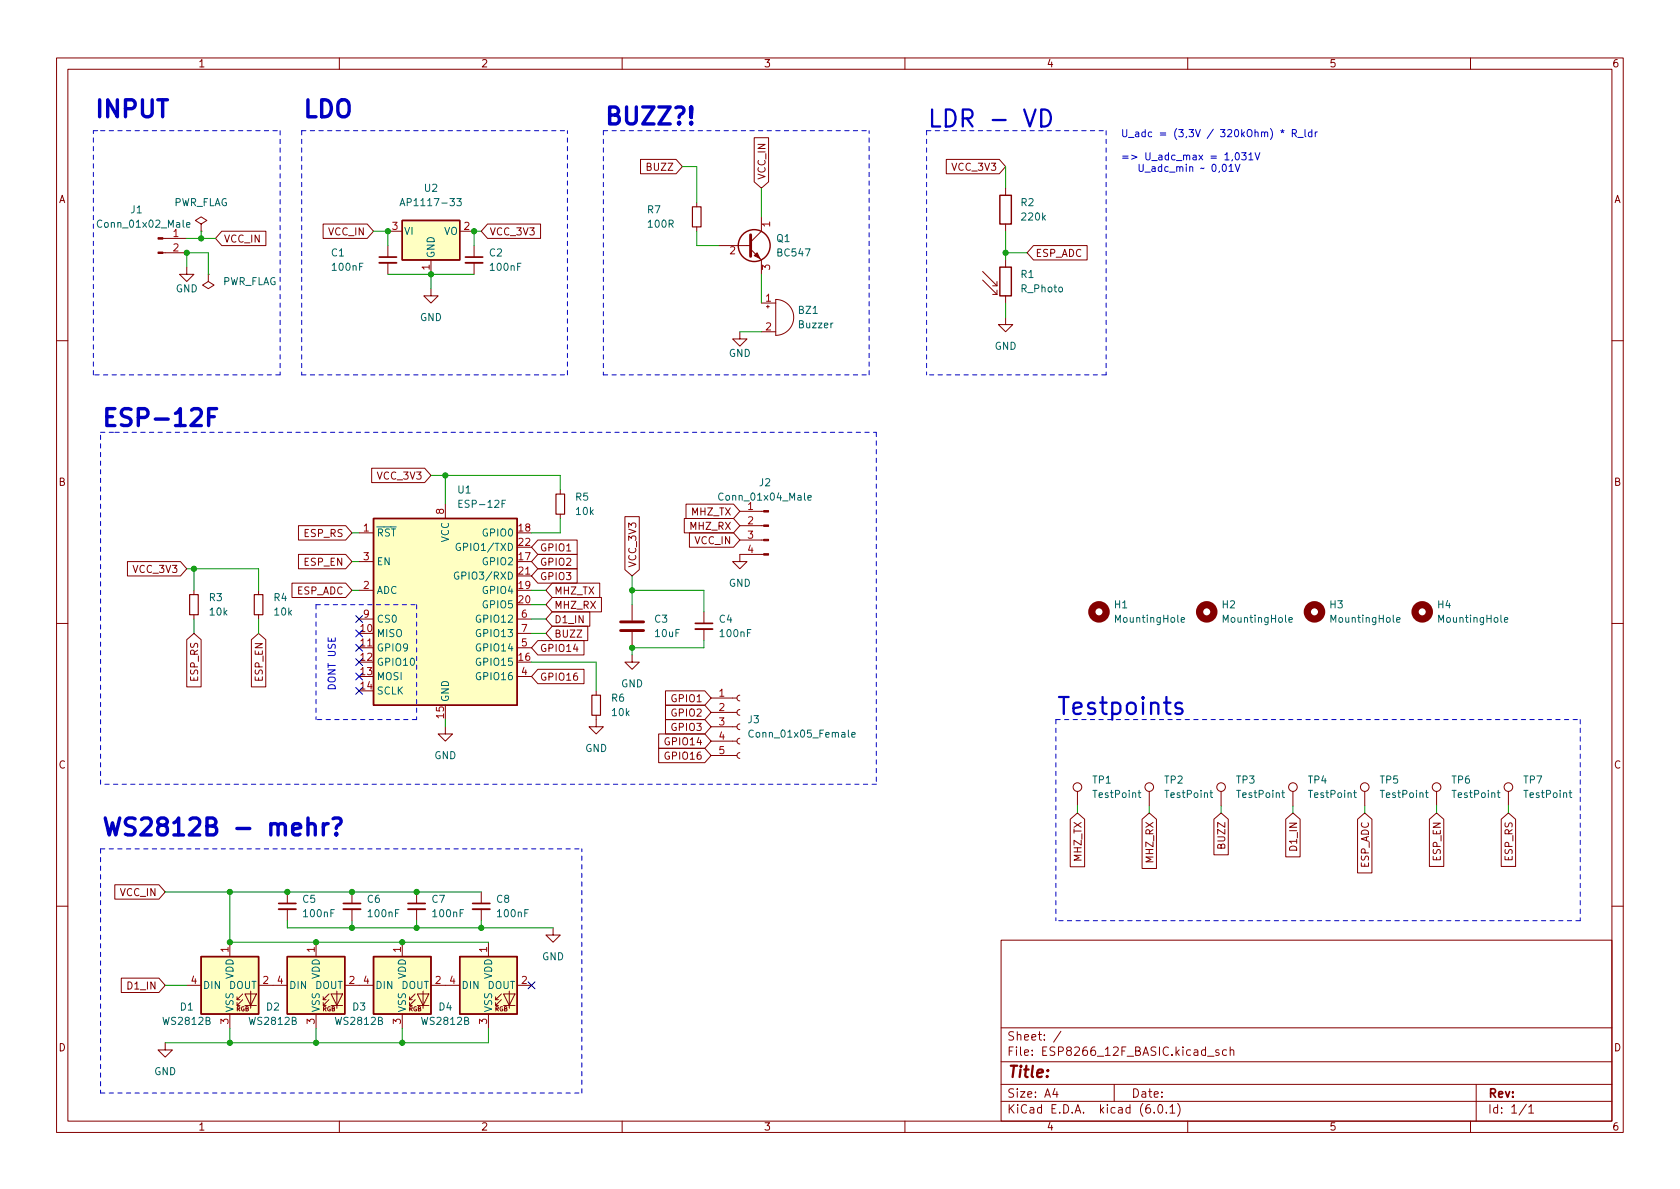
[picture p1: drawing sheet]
<svg xmlns="http://www.w3.org/2000/svg" width="297mm" height="210mm" viewBox="0 0 297 210" stroke-linecap="round" stroke-linejoin="round" font-family="sans-serif">
<g fill="none" stroke="#840000" stroke-width=".18">
<path d="M10 10.2h277v190.1h-277zM12 12.2h273v186.1h-273zM60 10.2v2M110 10.2v2M160 10.2v2M210 10.2v2M260 10.2v2M35.6 39.6l1-.6-1-.7-1.1 .7 1.1 .6v1.3M57.1 39.6h7.8l1.1 1.3-1.1 1.3h-7.8zM86.2 39.6h9.4v2.6h-9.4l-1.1-1.3zM113.2 28.2h6.3l1.1 1.3-1.1 1.2h-6.3zM123.2 35.8v.8"/>
<path d="M133.3 24.4h2.6v7.8l-1.3 1.1-1.3-1.1zM134.6 38.3v2.6l-1.9 1.9M167.3 28.2h9.4l1.1 1.3-1.1 1.2h-9.4zM177.8 33.3v1.2M177.8 39.6v1.3M28.8 44.7h4.2M28.8 42.2h4.2M33 47.2v1.3h1.3l-1.3 1.3-1.3-1.3h1.3M35.6 40.9h.1M36.8 48.5v1.3l1 .6-1 .6-1-.6 1-.6M36.8 48.5h.1M39.2 40.9h7.8v2.5h-7.8l-1.1-1.2z"/>
<path d="M68.6 40.9h2.5M68.6 43.4v2.1M68.6 46.5v2M76.2 51v1.3h1.3l-1.3 1.3-1.3-1.3h1.3M76.2 46v2.5M81.3 40.9h2.5M83.8 43.4v2.1M83.8 46.5v2M123.2 40.1v.8M127 43.4h5.7M130.8 58.7v1.2h1.3l-1.3 1.3-1.3-1.3h1.3M132.7 44.1l1.9 1.9v2.5"/>
<path d="M134.6 53.6h2.6M134.6 58.7h2.6M135.5 54.2h.5M135.8 54v.5M137.2 53a3.2 3.2 0 0 1 3.1 3.1 3.2 3.2 0 0 1-3.1 3.2zM173.7 49.5l2.6 2.6M173.7 48l2.6 2.5M175.5 52.1h.8M175.5 50.5h.8M176.3 49.8v.7M176.3 51.3v.8M177.8 56.1v1.3h1.3l-1.3 1.3-1.3-1.3h1.3"/>
<path d="M177.8 46v1.2M177.8 52.3v1.3M182.7 43.4h9.5v2.6h-9.5l-1.1-1.3zM10 60.2h2M285 60.2h2M22.5 99.3h9.4l1.1 1.3-1.1 1.2h-9.4zM52.8 98h8.3l1.1 1.3-1.1 1.3h-8.3zM52.8 93h8.3l1.1 1.2-1.1 1.3h-8.3zM63.5 94.2h2.5M63.5 99.3h2.5M65.7 82.8h9.4l1.1 1.3-1.1 1.2h-9.4zM78.7 89.1v2.6"/>
<path d="M95.1 95.5h6.9v2.5h-6.9l-1.1-1.2zM95.1 98h6.9v2.6h-6.9l-1.1-1.3zM99.1 86.6v.8M99.1 90.9v.8M110.5 91.4h2.5v9.3l-1.2 1.1-1.3-1.1zM121 91.7h8.7l1.1 1.3-1.1 1.2h-8.7zM121.3 89.1h8.4l1.1 1.3-1.1 1.3h-8.4zM121.9 94.2h7.8l1.1 1.3-1.1 1.3h-7.8zM130.8 95.5h4.2M130.8 93h4.2M130.8 90.4h4.2M135 98h-4.2v1.3h-1.3l1.3 1.3 1.3-1.3h-1.3"/>
<path d="M10 110.2h2M33 113.1l1.3-1.1 1.3 1.1v8.4h-2.6zM34.3 104.4v.8M34.3 108.7v.8M44.4 113.1l1.3-1.1 1.3 1.1v8.4h-2.6zM45.7 104.4v.8M45.7 108.7v.8M51.6 103.1h9.5l1.1 1.3-1.1 1.3h-9.5zM63.5 114.5h2.5M63.5 104.4h2.5M63.5 109.5h2.5M91.4 114.5h2.6"/>
<path d="M91.4 101.8h2.6M91.4 119.6h2.6M91.4 109.5h2.6M91.4 112h2.6M95.1 118.4h8.2v2.5h-8.2l-1.1-1.3zM95.1 113.3h8.2v2.5h-8.2l-1.1-1.3zM95.1 100.6h6.9v2.5h-6.9l-1.1-1.3zM97.6 105.7h8.7v2.5h-8.7l-1.1-1.3zM97.6 103.1h8.4v2.6h-8.4l-1.1-1.3zM97.6 108.2h6.7v2.5h-6.7l-1.1-1.2zM97.6 110.7h6.3v2.6h-6.3l-1.1-1.3zM111.8 115.8v1.3h1.2l-1.2 1.3-1.3-1.3h1.3"/>
<path d="M111.8 106.9v2.8M111.8 111.8v2.7M124.5 108.2v2M124.5 111.2v2.1M285 110.2h2M78.7 128.5v1.3h1.3l-1.3 1.3-1.2-1.3h1.2M105.4 126.5v2h1.3l-1.3 1.3-1.3-1.3h1.3M105.4 122.2v.7M116.5 132.3h8.1l1.1 1.3-1.1 1.3h-8.1zM116.5 129.8h8.1l1.1 1.3-1.1 1.2h-8.1zM117.7 124.7h6.9l1.1 1.3-1.1 1.2h-6.9zM117.7 122.2h6.9l1.1 1.2-1.1 1.3h-6.9z"/>
<path d="M117.7 127.2h6.9l1.1 1.3-1.1 1.3h-6.9zM125.7 133.6h4.6M125.7 131.1h4.6M125.7 128.5h4.6M125.7 126h4.6M125.7 123.4h4.6M130.8 133.1l-.3 .1-.2 .4 .2 .4 .3 .1M130.8 130.6l-.3 .1-.2 .4 .2 .3 .3 .2M130.8 128l-.3 .2-.2 .3 .2 .4 .3 .1M130.8 125.5l-.3 .1-.2 .4 .2 .3 .3 .2M130.8 122.9l-.3 .2-.2 .3 .2 .4 .3 .1M190.5 139.9v2.6"/>
<path d="M203.2 139.9v2.6M215.9 139.9v2.6M228.6 139.9v2.6M241.3 139.9v2.6M254 139.9v2.6M266.7 139.9v2.6M20.3 156.5h7.8l1.1 1.2-1.1 1.3h-7.8zM50.8 157.7v2.1M62.2 157.7v2.1M73.7 157.7v2.1M85.1 157.7v2.1M189.2 144.9l1.3-1.1 1.3 1.1v8.4h-2.6z"/>
<path d="M201.9 144.9l1.3-1.1 1.3 1.1v8.7h-2.6zM214.6 144.9l1.3-1.1 1.3 1.1v6.3h-2.6zM227.3 144.9l1.3-1.1 1.3 1.1v6.6h-2.6zM240 144.9l1.3-1.1 1.3 1.1v9.5h-2.6zM252.7 144.9l1.3-1.1 1.3 1.1v8.3h-2.6zM265.4 144.9l1.3-1.1 1.3 1.1v8.3h-2.6zM10 160.2h2M21.4 173h6.7l1.1 1.2-1.1 1.3h-6.7zM33 174.2h2.6M40.6 166.6v2.6M40.6 179.3v2.6M41.9 176.8h.5"/>
<path d="M42.9 176.8l-1 1v-.5M42.9 175.8l-1 1v-.5M43.3 175.8h2l-1 2zM43.3 177.8h2M44.3 175.3v3M45.7 174.2h5.1M50.8 160.8v2M55.9 166.6v2.6M55.9 179.3v2.6M57.1 176.8h.6M58.2 176.8l-1.1 1v-.5M58.2 175.8l-1.1 1v-.5"/>
<path d="M58.5 175.8h2.1l-1 2zM58.5 177.8h2.1M59.6 175.3v3M61 174.2h5M62.2 160.8v2M71.1 166.6v2.6M71.1 179.3v2.6M72.4 176.8h.5M73.4 176.8l-1 1v-.5M73.4 175.8l-1 1v-.5M73.7 160.8v2M73.8 175.8h2l-1 2z"/>
<path d="M73.8 177.8h2M74.8 175.3v3M76.2 174.2h5.1M85.1 160.8v2M86.4 166.6v2.6M86.4 179.3v2.6M87.6 176.8h.5M88.6 176.8l-1 1v-.5M88.6 175.8l-1 1v-.5M89 175.8h2.1l-1.1 2zM89 177.8h2.1M90 175.3v3"/>
<path d="M91.4 174.2h2.6M97.8 164.1v1.2h1.3l-1.3 1.3-1.3-1.3h1.3M177 166.3h108v32h-108zM285 160.2h2M29.2 184.4v1.3h1.3l-1.3 1.2-1.3-1.2h1.3M60 198.3v2M110 198.3v2M160 198.3v2M177 194.8h108M177 191.8h108M177 187.8h108M177 181.8h108"/>
<path d="M186.5 192.5l-.4 1h1M186.9 193v1M187.6 182.4l-1.3 1.9M197 191.8v3M204.1 196.7v.1M204.9 195.4l.2-.1a.81 .81 0 0 1 .6 .7 .81 .81 0 0 1-.3 .8h-.2a.81 .81 0 0 1-.6-.6 .81 .81 0 0 1 .3-.8zM206.2 196.7v.1M206.9 195.8l.4-.5v1.5M206.9 196.8h.8M208.2 195.1a1.72 1.72 0 0 1 0 2.3M210 198.3v2M213.5 186.8h1.1"/>
<path d="M215.5 185.7l-.4-.1-.2 .2 .1 .3 .5 .1v.4h-.6M216.9 185.7l-.5-.1-.3 .3v.4l.2 .3h.6M217.5 185.8l.2-.2 .4 .1v.9M217.5 185.1v1.5M260 198.3v2M261 191.8v6.5M269.9 195.3l-1.3 1.9M270.3 195.8l.4-.5v1.5M270.3 196.8h.9"/>
<circle cx="190.5" cy="139.2" r=".76"/>
<circle cx="203.2" cy="139.2" r=".76"/>
<circle cx="215.9" cy="139.2" r=".76"/>
<circle cx="228.6" cy="139.2" r=".76"/>
<circle cx="241.3" cy="139.2" r=".76"/>
<circle cx="254" cy="139.2" r=".76"/>
<circle cx="266.7" cy="139.2" r=".76"/>
</g>
<g fill="#ffffc2" stroke="#ffffc2" stroke-width=".18">
<path d="M81.3 169.2h10.1v10.1h-10.1z"/>
<path d="M71.1 39h10.2v7h-10.2z"/>
<path d="M35.6 169.2h10.1v10.1h-10.1z"/>
<path d="M50.8 169.2h10.2v10.1h-10.2z"/>
<path d="M66 91.7h25.4v33h-25.4z"/>
<path d="M66 169.2h10.2v10.1h-10.2z"/>
</g>
<g fill="none" stroke="#840000" stroke-width=".25">
<path d="M71.1 39h10.2v7h-10.2zM176.8 34.5h2v5.1h-2zM176.8 47.2h2v5.1h-2zM66 91.7h25.4v33h-25.4zM35.6 169.2h10.1v10.1h-10.1zM50.8 169.2h10.2v10.1h-10.2zM66 169.2h10.2v10.1h-10.2zM81.3 169.2h10.1v10.1h-10.1z"/>
<circle cx="133.3" cy="43.4" r="2.82"/>
</g>
<path d="M67.1 46.5h3M82.3 46.5h3M122.9 111.2h3.1M49.3 160.8h3M60.7 160.8h3.1M72.1 160.8h3.1M83.6 160.8h3" fill="none" stroke="#840000" stroke-width=".33"/>
<path d="M67.1 45.5h3M82.3 45.5h3M122.9 110.2h3.1M49.3 159.8h3M60.7 159.8h3.1M72.1 159.8h3.1M83.6 159.8h3" fill="none" stroke="#840000" stroke-width=".3"/>
<g fill="none" stroke="#006464" stroke-width=".18">
<path d="M33 39.8l.6-.2-.1-.2-.3-.1-.2 .2 .1 .6h.4M70.7 36.4l.5-1.3 .4 1.3M70.8 36h.7M80.8 35.1h.8l-.5 .5 .4 .1v.6l-.2 .1-.5-.1M81.4 96.1a.59 .59 0 0 0-.8 .6 .59 .59 0 0 0 .8 .6v-.5h-.2M89.4 88.5h-.6v1.2M142.8 88l.6-.1v-.2l-.4-.1-.2 .2 .1 .6h.5M81.1 101.2a.59 .59 0 0 0-.8 .6 .59 .59 0 0 0 .8 .6v-.5h-.2M208.8 109.6l.6-.1v-.2l-.4-.1-.2 .2 .1 .6h.5M227.9 109.6l.6-.1-.1-.2-.3-.1-.2 .2 .1 .6h.4M246.9 109.6l.6-.1v-.2l-.4-.1-.2 .2 .1 .6h.5M266 109.6l.6-.1-.1-.2-.3-.1-.2 .2 .1 .6h.4"/>
<path d="M133.2 129.2a.6 .6 0 0 0-.8 .4 .6 .6 0 0 0 .5 .8l.3-.2M150.6 129.9l.6-.1-.1-.2-.3-.1-.2 .2 .1 .6h.4M201.4 139.8v1l.3 .2M214.1 139.8v1l.3 .2M226.8 139.8v1l.3 .2M239.5 139.8v1l.3 .2M252.2 139.8v1l.3 .2M264.9 139.8v1l.3 .2M277.6 139.8v1l.3 .2M201.2 140.2h.5M213.9 140.2h.5M226.6 140.2h.5"/>
<path d="M239.3 140.2h.5M252 140.2h.5M264.7 140.2h.5M277.4 140.2h.5"/>
</g>
<g fill="none" stroke="#840000" stroke-width="1.3">
<circle cx="194.3" cy="108.2" r="1.27"/>
<circle cx="213.4" cy="108.2" r="1.27"/>
<circle cx="232.4" cy="108.2" r="1.27"/>
<circle cx="251.5" cy="108.2" r="1.27"/>
</g>
<path d="M122.4 36.6h1.6v3.5h-1.6zM98.3 87.4h1.5v3.5h-1.5zM33.5 105.2h1.6v3.5h-1.6zM45 105.2h1.5v3.5h-1.5zM104.6 122.9h1.6v3.6h-1.6z" fill="none" stroke="#840000" stroke-width=".2"/>
<g fill="#840000" stroke="#840000" stroke-width=".18">
<path d="M135 97.9h.9v.3h-.9z"/>
<path d="M135 95.4h.9v.2h-.9z"/>
<path d="M135 92.8h.9v.3h-.9z"/>
<path d="M135 90.3h.9v.2h-.9z"/>
<path d="M133.3 45.2l.6-.5 .5 1z"/>
<path d="M27.9 44.6h.9v.2h-.9z"/>
<path d="M27.9 42h.9v.3h-.9z"/>
</g>
<path d="M132.7 41.5v3.8M109.7 111.5h4.1M109.7 110h4.1" fill="none" stroke="#840000" stroke-width=".51"/>
<path d="M36.9 73.7h1M38.3 72.3h-1.4v3M54.5 145.9a.74 .74 0 0 1 1.2 .2v1.5M57.2 145.6v2M58 145.6a.77 .77 0 0 0-.8 .6M58.9 144.8l.3-.2h.7a.67 .67 0 0 1 .4 .7 .67 .67 0 0 1-.6 .6l-.2 .6M59.5 147.4l.1 .1-.1 .1-.2-.1 .2-.1v.2" fill="none" stroke="#0000c2" stroke-width=".6"/>
<path d="M184.1 19.4h.7a1.64 1.64 0 0 1 .7 2.5l-.3 .3-.4 .2h-.7z" fill="none" stroke="#0000c2" stroke-width=".4"/>
<g fill="none" stroke="#0000c2" stroke-width=".18">
<path d="M216.2 29.2l.2-.2a.68 .68 0 0 1 .4 .7 .68 .68 0 0 1-.4 .6l-.2-.1-.1-.4zM217.3 29.4l.4-.4v1.3M217.3 30.3h.7M218.4 29l.4 1.3 .4-1.3M218.5 27.1l.2-.1a.68 .68 0 0 1 .4 .6 .68 .68 0 0 1-.4 .7l-.2-.1-.1-.4zM219.5 27h.8l-.4 .5 .4 .1v.6l-.2 .1-.6-.1M220.8 27.4l.4-.4v1.3M220.8 28.3h.7M221.9 27l.4 1.3 .4-1.3M226.4 23.1l.3 .1 .3-.1M226.6 23.5l.1-.3 .2 .3M226.7 22.9v.3"/>
<path d="M228.5 23.6l.6-.1 .1-.2v-.3l-.7-.1v1.3M228.8 23.6l.4 .6M229.5 24.3h.9M230.7 22.9v1.1l.2 .2M231.9 23.4l-.3-.1-.3 .3 .2 .5h.4M231.9 22.9v1.3M232.5 23.3v.9M232.9 23.3l-.4 .3"/>
</g>
<g fill="none" stroke="#0000c2" stroke-width=".18" stroke-dasharray=".8 .8">
<path d="M16.5 23.1h1.3M17.8 23.1h31.7M49.5 23.1v43.2M53.3 23.1v43.2M53.3 23.1h47M106.7 23.1h47M106.7 23.1v43.2M163.8 23.1h31.8M163.8 23.1v43.2M195.6 23.1v43.2M16.5 66.3v-43.2M20.3 76.4h134.6"/>
<path d="M49.5 66.3h-33M53.3 66.3h47M100.3 66.3v-43.2M106.7 66.3h47M153.7 66.3v-43.2M154.9 76.4v62.3M195.6 66.3h-31.8M55.9 106.9h17.8M55.9 106.9v20.3M73.7 106.9v20.3M17.8 138.7v-62.3M73.7 127.2h-17.8"/>
<path d="M154.9 138.7h-137.1M186.7 127.2v35.6M186.7 127.2h92.7M279.4 127.2v35.6M17.8 150.1v43.2M17.8 150.1h85.1M279.4 162.8h-92.7M17.8 193.3h85.1M102.9 193.3v-43.2"/>
</g>
<g fill="none" stroke="#009600" stroke-width=".18">
<path d="M120.6 29.5h2.6v6.3M134.6 33.3v5M177.8 29.5v3.8M33 47.2v-2.5h3.8v3.8M33 42.2h5.1M35.6 40.9v1.3M66 40.9h2.6v2.5M68.6 48.5h15.2M76.2 48.5v2.5M85.1 40.9h-1.3v2.5M123.2 40.9v2.5h3.8M130.8 58.7h3.8"/>
<path d="M134.6 48.5v5.1M177.8 44.7h3.8M177.8 40.9v5.1M177.8 53.6v2.5M62.2 99.3h1.3M62.2 94.2h1.3M76.2 84.1h22.9v2.5M78.7 84.1v5M99.1 91.7v2.5h-5.1M33 100.6h12.7v3.8M34.3 100.6v3.8M34.3 109.5v2.5"/>
<path d="M45.7 109.5v2.5M62.2 104.4h1.3M94 117.1h11.4v5.1M94 104.4h2.5M94 112h2.5M94 106.9h2.5M94 109.5h2.5M111.8 101.8v5.1M111.8 104.4h12.7v3.8M124.5 113.3v1.2h-12.7v1.3M78.7 127.2v1.3M29.2 157.7h55.9"/>
<path d="M40.6 157.7v8.9h45.8M190.5 142.5v1.3M203.2 142.5v1.3M215.9 142.5v1.3M228.6 142.5v1.3M241.3 142.5v1.3M254 142.5v1.3M266.7 142.5v1.3M29.2 174.2h3.8M50.8 162.8v1.3h47M62.2 162.8v1.3M73.7 162.8v1.3"/>
<path d="M85.1 162.8v1.3M40.6 181.9v2.5M55.9 181.9v2.5M71.1 181.9v2.5M86.4 181.9v2.5h-57.2"/>
</g>
<g fill="none" stroke="#000084" stroke-width=".18">
<path d="M62.9 119l1.2 1.2M62.9 116.5l1.2 1.2M62.9 111.4l1.2 1.2M62.9 113.9l1.2 1.3M62.9 108.9l1.2 1.2M64.1 119l-1.2 1.2M64.1 116.5l-1.2 1.2M64.1 111.4l-1.2 1.2M64.1 113.9l-1.2 1.3M64.1 108.9l-1.2 1.2M62.9 121.6l1.2 1.2M64.1 121.6l-1.2 1.2"/>
<path d="M93.4 173.6l1.2 1.2M94.6 173.6l-1.2 1.2"/>
</g>
<g fill="#009600" stroke="#009600" stroke-width=".18">
<circle cx="35.6" cy="42.2" r=".46"/>
<circle cx="33" cy="44.7" r=".46"/>
<circle cx="34.3" cy="100.6" r=".46"/>
<circle cx="68.6" cy="40.9" r=".46"/>
<circle cx="78.7" cy="84.1" r=".46"/>
<circle cx="76.2" cy="48.5" r=".46"/>
<circle cx="83.8" cy="40.9" r=".46"/>
<circle cx="40.6" cy="166.6" r=".46"/>
<circle cx="40.6" cy="157.7" r=".46"/>
<circle cx="40.6" cy="184.4" r=".46"/>
<circle cx="55.9" cy="184.4" r=".46"/>
<circle cx="55.9" cy="166.6" r=".46"/>
<circle cx="73.7" cy="157.7" r=".46"/>
<circle cx="71.1" cy="166.6" r=".46"/>
<circle cx="73.7" cy="164.1" r=".46"/>
<circle cx="62.2" cy="157.7" r=".46"/>
<circle cx="85.1" cy="164.1" r=".46"/>
<circle cx="71.1" cy="184.4" r=".46"/>
<circle cx="50.8" cy="157.7" r=".46"/>
<circle cx="62.2" cy="164.1" r=".46"/>
<circle cx="177.8" cy="44.7" r=".46"/>
<circle cx="111.8" cy="114.5" r=".46"/>
<circle cx="111.8" cy="104.4" r=".46"/>
</g>
<g font-size="4.2" fill="#0000c2">
<text x="16.5" y="20.8">INPUT</text>
<text x="53.3" y="20.8">LDO</text>
<text x="106.7" y="22.1">BUZZ?!</text>
<text x="163.8" y="22.5">LDR - VD</text>
<text x="17.8" y="75.4">ESP-12F</text>
<text x="186.7" y="126.4">Testpoints</text>
<text x="17.8" y="147.8">WS2812B - mehr?</text>
</g>
<text font-size="2.8" fill="#840000" x="178" y="190.6">Title:</text>
<g font-size="2.1" fill="#840000">
<text x="178" y="184">Sheet: /</text>
<text x="178" y="186.7">File: ESP8266_12F_BASIC.kicad_sch</text>
<text x="178" y="196.9">KiCad E.D.A. kicad (6.0.1)</text>
<text x="178" y="194.1">Size: A4</text>
<text x="200" y="194.1">Date:</text>
<text x="263" y="194.1">Rev:</text>
<text x="263" y="196.9">Id: 1/1</text>
</g>
<g font-size="1.8" fill="#840000">
<text x="35" y="11.9">1</text>
<text x="85" y="11.9">2</text>
<text x="135" y="11.9">3</text>
<text x="185" y="11.9">4</text>
<text x="235" y="11.9">5</text>
<text x="285" y="11.9">6</text>
<text x="10.3" y="35.9">A</text>
<text x="114.5" y="30.2">BUZZ</text>
<text x="135.3" y="31.8" transform="rotate(-90 135.3 31.8)">VCC_IN</text>
<text x="168.5" y="30.2">VCC_3V3</text>
<text x="285.3" y="35.9">A</text>
<text x="58.1" y="41.6">VCC_IN</text>
<text x="86.5" y="41.6">VCC_3V3</text>
<text x="39.5" y="42.9">VCC_IN</text>
<text x="183" y="45.4">ESP_ADC</text>
<text x="10.3" y="85.9">B</text>
<text x="66.9" y="84.8">VCC_3V3</text>
<text x="285.3" y="85.9">B</text>
<text x="53.8" y="95">ESP_RS</text>
<text x="122.1" y="93.7">MHZ_RX</text>
<text x="122.3" y="91.1">MHZ_TX</text>
<text x="23.7" y="101.3">VCC_3V3</text>
<text x="53.8" y="100">ESP_EN</text>
<text x="95.4" y="97.5">GPIO1</text>
<text x="95.4" y="100">GPIO2</text>
<text x="112.5" y="100.4" transform="rotate(-90 112.5 100.4)">VCC_3V3</text>
<text x="122.9" y="96.2">VCC_IN</text>
<text x="52.4" y="105.1">ESP_ADC</text>
<text x="95.4" y="102.6">GPIO3</text>
<text x="97.9" y="107.7">MHZ_RX</text>
<text x="97.9" y="105.1">MHZ_TX</text>
<text x="97.9" y="110.2">D1_IN</text>
<text x="97.9" y="112.7">BUZZ</text>
<text x="95.4" y="115.3">GPIO14</text>
<text x="35" y="120.4" transform="rotate(-90 35 120.4)">ESP_RS</text>
<text x="46.4" y="120.4" transform="rotate(-90 46.4 120.4)">ESP_EN</text>
<text x="95.4" y="120.4">GPIO16</text>
<text x="118.9" y="124.2">GPIO1</text>
<text x="117.9" y="131.8">GPIO14</text>
<text x="118.9" y="126.7">GPIO2</text>
<text x="118.9" y="129.2">GPIO3</text>
<text x="10.3" y="135.9">C</text>
<text x="117.9" y="134.3">GPIO16</text>
<text x="285.3" y="135.9">C</text>
<text x="216.6" y="149.9" transform="rotate(-90 216.6 149.9)">BUZZ</text>
<text x="191.2" y="152.3" transform="rotate(-90 191.2 152.3)">MHZ_TX</text>
<text x="203.9" y="152.5" transform="rotate(-90 203.9 152.5)">MHZ_RX</text>
<text x="229.3" y="150.2" transform="rotate(-90 229.3 150.2)">D1_IN</text>
<text x="242" y="153.5" transform="rotate(-90 242 153.5)">ESP_ADC</text>
<text x="254.7" y="152.2" transform="rotate(-90 254.7 152.2)">ESP_EN</text>
<text x="267.4" y="152.2" transform="rotate(-90 267.4 152.2)">ESP_RS</text>
<text x="21.3" y="158.5">VCC_IN</text>
<text x="22.8" y="175">D1_IN</text>
<text x="10.3" y="185.9">D</text>
<text x="285.3" y="185.9">D</text>
<text x="35" y="199.9">1</text>
<text x="85" y="199.9">2</text>
<text x="135" y="199.9">3</text>
<text x="185" y="199.9">4</text>
<text x="235" y="199.9">5</text>
<text x="285" y="199.9">6</text>
</g>
<g font-size="1.8" fill="#0000c2">
<text x="198.1" y="24.2">U_adc = (3,3V / 320kOhm) * R_ldr</text>
<text x="198.1" y="28.3">=&gt; U_adc_max = 1,031V</text>
<text x="199.6" y="30.4">U_adc_min ~ 0,01V</text>
<text x="59.3" y="122.2" transform="rotate(-90 59.3 122.2)">DONT USE</text>
</g>
<g font-size="1.8" fill="#006464">
<text x="75.1" y="33.9">U2</text>
<text x="17.7" y="40.3">Conn_01x02_Male</text>
<text x="23.1" y="37.7">J1</text>
<text x="30.6" y="36.4">PWR_FLAG</text>
<text x="71.4" y="41.5">VI</text>
<text x="71.7" y="36.4">AP1117-33</text>
<text x="78.5" y="41.5">VO</text>
<text x="114.5" y="37.7">R7</text>
<text x="114.7" y="40.3">100R</text>
<text x="180.5" y="36.4">R2</text>
<text x="180.8" y="39">220k</text>
<text x="58.6" y="45.3">C1</text>
<text x="58.9" y="47.9">100nF</text>
<text x="76.8" y="45.7" transform="rotate(-90 76.8 45.7)">GND</text>
<text x="86.5" y="45.3">C2</text>
<text x="86.8" y="47.9">100nF</text>
<text x="137.3" y="42.8">Q1</text>
<text x="137.6" y="45.3">BC547</text>
<text x="31.1" y="51.7">GND</text>
<text x="39.2" y="50.4">PWR_FLAG</text>
<text x="180.5" y="49.1">R1</text>
<text x="180.6" y="51.7">R_Photo</text>
<text x="74.2" y="56.8">GND</text>
<text x="141.2" y="55.5">BZ1</text>
<text x="141.3" y="58">Buzzer</text>
<text x="128.8" y="63.1">GND</text>
<text x="175.8" y="61.8">GND</text>
<text x="81" y="87.2">U1</text>
<text x="81.6" y="89.8">ESP-12F</text>
<text x="101.8" y="88.5">R5</text>
<text x="127.6" y="88.5">Conn_01x04_Male</text>
<text x="134.3" y="86">J2</text>
<text x="66.5" y="94.9">~{RST}</text>
<text x="79.4" y="95.9" transform="rotate(-90 79.4 95.9)">VCC</text>
<text x="85.5" y="94.9">GPIO0</text>
<text x="101.9" y="91.1">10k</text>
<text x="66.5" y="99.9">EN</text>
<text x="81.5" y="97.4">GPIO1/TXD</text>
<text x="85.5" y="99.9">GPIO2</text>
<text x="37" y="106.3">R3</text>
<text x="48.4" y="106.3">R4</text>
<text x="66.5" y="105">ADC</text>
<text x="81.3" y="102.5">GPIO3/RXD</text>
<text x="85.5" y="105">GPIO4</text>
<text x="85.5" y="107.6">GPIO5</text>
<text x="128.8" y="103.8">GND</text>
<text x="197.1" y="107.6">H1</text>
<text x="216.1" y="107.6">H2</text>
<text x="235.2" y="107.6">H3</text>
<text x="254.2" y="107.6">H4</text>
<text x="37.2" y="108.8">10k</text>
<text x="48.6" y="108.8">10k</text>
<text x="66.5" y="112.6">MISO</text>
<text x="66.5" y="110.1">CS0</text>
<text x="84.5" y="110.1">GPIO12</text>
<text x="84.5" y="112.6">GPIO13</text>
<text x="115.8" y="110.1">C3</text>
<text x="115.9" y="112.6">10uF</text>
<text x="127.2" y="110.1">C4</text>
<text x="127.5" y="112.6">100nF</text>
<text x="197.4" y="110.1">MountingHole</text>
<text x="216.5" y="110.1">MountingHole</text>
<text x="235.5" y="110.1">MountingHole</text>
<text x="254.6" y="110.1">MountingHole</text>
<text x="66.5" y="115.2">GPIO9</text>
<text x="66.5" y="117.7">GPIO10</text>
<text x="84.5" y="117.7">GPIO15</text>
<text x="84.5" y="115.2">GPIO14</text>
<text x="66.5" y="120.3">MOSI</text>
<text x="66.5" y="122.8">SCLK</text>
<text x="79.4" y="124.2" transform="rotate(-90 79.4 124.2)">GND</text>
<text x="84.5" y="120.3">GPIO16</text>
<text x="108.1" y="124.1">R6</text>
<text x="109.8" y="121.5">GND</text>
<text x="108.3" y="126.6">10k</text>
<text x="132.3" y="127.9">J3</text>
<text x="133.1" y="130.4">Conn_01x05_Female</text>
<text x="76.8" y="134.2">GND</text>
<text x="103.4" y="133">GND</text>
<text x="193.2" y="138.6">TP1</text>
<text x="193.4" y="141.1">TestPoint</text>
<text x="205.9" y="138.6">TP2</text>
<text x="206.1" y="141.1">TestPoint</text>
<text x="218.6" y="138.6">TP3</text>
<text x="218.8" y="141.1">TestPoint</text>
<text x="231.3" y="138.6">TP4</text>
<text x="231.5" y="141.1">TestPoint</text>
<text x="244" y="138.6">TP5</text>
<text x="244.2" y="141.1">TestPoint</text>
<text x="256.7" y="138.6">TP6</text>
<text x="256.9" y="141.1">TestPoint</text>
<text x="269.4" y="138.6">TP7</text>
<text x="269.6" y="141.1">TestPoint</text>
<text x="53.5" y="159.6">C5</text>
<text x="65" y="159.6">C6</text>
<text x="76.4" y="159.6">C7</text>
<text x="87.8" y="159.6">C8</text>
<text x="53.8" y="162.2">100nF</text>
<text x="65.2" y="162.2">100nF</text>
<text x="76.7" y="162.2">100nF</text>
<text x="88.1" y="162.2">100nF</text>
<text x="41.3" y="173.1" transform="rotate(-90 41.3 173.1)">VDD</text>
<text x="56.5" y="173.1" transform="rotate(-90 56.5 173.1)">VDD</text>
<text x="71.8" y="173.1" transform="rotate(-90 71.8 173.1)">VDD</text>
<text x="87" y="173.1" transform="rotate(-90 87 173.1)">VDD</text>
<text x="95.8" y="169.8">GND</text>
<text x="31.9" y="178.7">D1</text>
<text x="35.8" y="174.9">DIN</text>
<text x="40.5" y="174.9">DOUT</text>
<text x="41.3" y="179.1" transform="rotate(-90 41.3 179.1)">VSS</text>
<text x="47.1" y="178.7">D2</text>
<text x="51.1" y="174.9">DIN</text>
<text x="55.7" y="174.9">DOUT</text>
<text x="56.5" y="179.1" transform="rotate(-90 56.5 179.1)">VSS</text>
<text x="62.4" y="178.7">D3</text>
<text x="66.3" y="174.9">DIN</text>
<text x="70.9" y="174.9">DOUT</text>
<text x="71.8" y="179.1" transform="rotate(-90 71.8 179.1)">VSS</text>
<text x="77.6" y="178.7">D4</text>
<text x="81.5" y="174.9">DIN</text>
<text x="86.2" y="174.9">DOUT</text>
<text x="87" y="179.1" transform="rotate(-90 87 179.1)">VSS</text>
<text x="29" y="181.2">WS2812B</text>
<text x="44.2" y="181.2">WS2812B</text>
<text x="59.5" y="181.2">WS2812B</text>
<text x="74.7" y="181.2">WS2812B</text>
<text x="27.2" y="190.1">GND</text>
</g>
<g font-size="1.8" fill="#a90000">
<text x="30.6" y="41.9">1</text>
<text x="69.4" y="40.6">3</text>
<text x="82.1" y="40.6">2</text>
<text x="136.1" y="40.1" transform="rotate(-90 136.1 40.1)">1</text>
<text x="30.6" y="44.4">2</text>
<text x="75.9" y="47.7" transform="rotate(-90 75.9 47.7)">1</text>
<text x="129" y="45">2</text>
<text x="136.1" y="47.7" transform="rotate(-90 136.1 47.7)">3</text>
<text x="135.4" y="53.3">1</text>
<text x="135.4" y="58.4">2</text>
<text x="64.3" y="94">1</text>
<text x="78.5" y="90.9" transform="rotate(-90 78.5 90.9)">8</text>
<text x="91.7" y="94">18</text>
<text x="132.2" y="90.2">1</text>
<text x="132.2" y="92.7">2</text>
<text x="132.2" y="95.2">3</text>
<text x="64.3" y="99.1">3</text>
<text x="91.7" y="99.1">17</text>
<text x="91.7" y="101.6">21</text>
<text x="91.7" y="96.5">22</text>
<text x="132.2" y="97.8">4</text>
<text x="64.3" y="104.1">2</text>
<text x="91.7" y="104.1">19</text>
<text x="91.7" y="106.7">20</text>
<text x="63.8" y="111.8">10</text>
<text x="64.3" y="109.2">9</text>
<text x="92.2" y="109.2">6</text>
<text x="92.2" y="111.8">7</text>
<text x="63.8" y="114.3">11</text>
<text x="63.8" y="116.8">12</text>
<text x="63.8" y="119.4">13</text>
<text x="91.7" y="116.8">16</text>
<text x="92.2" y="119.4">4</text>
<text x="92.2" y="114.3">5</text>
<text x="63.8" y="121.9">14</text>
<text x="127.1" y="123.2">1</text>
<text x="127.1" y="125.7">2</text>
<text x="78.5" y="127" transform="rotate(-90 78.5 127)">15</text>
<text x="127.1" y="128.3">3</text>
<text x="127.1" y="130.8">4</text>
<text x="127.1" y="133.3">5</text>
<text x="33.8" y="174">4</text>
<text x="40.4" y="168.4" transform="rotate(-90 40.4 168.4)">1</text>
<text x="46.5" y="174">2</text>
<text x="49" y="174">4</text>
<text x="55.6" y="168.4" transform="rotate(-90 55.6 168.4)">1</text>
<text x="61.7" y="174">2</text>
<text x="64.3" y="174">4</text>
<text x="70.9" y="168.4" transform="rotate(-90 70.9 168.4)">1</text>
<text x="77" y="174">2</text>
<text x="79.5" y="174">4</text>
<text x="86.1" y="168.4" transform="rotate(-90 86.1 168.4)">1</text>
<text x="92.2" y="174">2</text>
<text x="40.4" y="181.1" transform="rotate(-90 40.4 181.1)">3</text>
<text x="55.6" y="181.1" transform="rotate(-90 55.6 181.1)">3</text>
<text x="70.9" y="181.1" transform="rotate(-90 70.9 181.1)">3</text>
<text x="86.1" y="181.1" transform="rotate(-90 86.1 181.1)">3</text>
</g>
<g font-size="1.1" fill="#840000">
<text x="41.7" y="178.8">RGB</text>
<text x="57" y="178.8">RGB</text>
<text x="72.2" y="178.8">RGB</text>
<text x="87.5" y="178.8">RGB</text>
</g>
</svg>
